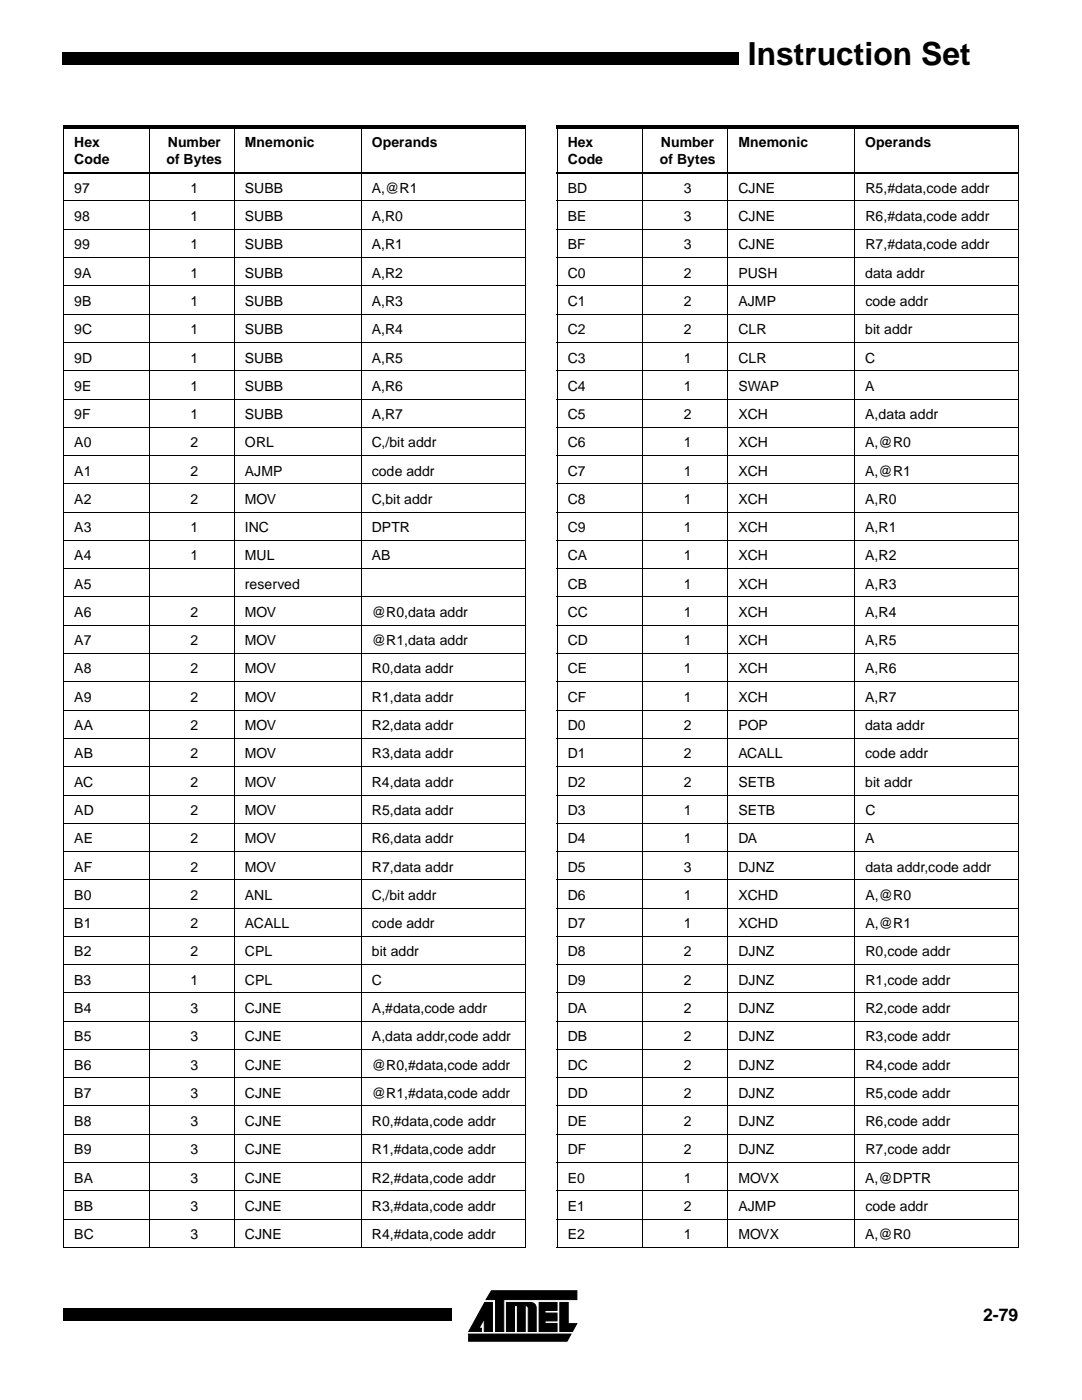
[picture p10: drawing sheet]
<svg xmlns="http://www.w3.org/2000/svg" width="216mm" height="279mm" viewBox="0 0 216 279" stroke-linecap="round" stroke-linejoin="round" font-family="sans-serif">
<path d="M12.5 10.5h1.3v2.5h-1.3zM13.8 10.5h132.3v2.5h-132.3zM146.1 10.5h1.2v2.5h-1.2zM12.7 261.1h1.2v2.4h-1.2zM13.9 261.1h75v2.4h-75zM88.9 261.1h1.2v2.4h-1.2z" fill="#000"/>
<g fill="#fff">
<path d="M92.3 256.7h23.9v11.9h-23.9z"/>
<path d="M93.2 257.5h22.2v10.3h-22.2z"/>
</g>
<path d="M96.7 259.9h1.6v5.8h-1.7v-2.5l-1 1.9h.5v.6h-2.6zM107.6 259.9h3.6v1.6h-2.5v.5h2.5v1.6h-2.5v.5h2.5v1.6h-3.6zM111.7 259.9h1.7v4.3h1.7l-.9 1.5h-2.5zM93.5 266.2h20.4l-.8 1.5h-19.6zM98.1 257.6h17v1.8h-14.6v6.3h-1.6v-6.3h-1.9zM101.1 259.9h4.7a1.08 1.08 0 0 1 1.2 1.2v4.6h-1.6v-4.6a.54 .54 0 0 0-.6-.5v5.1h-1.6v-5.1h-.5v5.1h-1.6z" fill="#000" stroke="#000" stroke-width=".2"/>
<g fill="none" stroke="#000" stroke-width=".2">
<path d="M12.7 25.7v223.2M29.7 24.9v224.1M46.8 24.9v224.1M72.1 24.9v224.1M104.8 25.7v223.2M111.2 25.7v223.2M128.2 24.9v224.1M145.2 24.9v224.1M170.5 24.9v224.1M203.3 25.7v223.2M12.6 40.1h92.3M12.6 45.8h92.3"/>
<path d="M12.6 51.4h92.3M12.6 57h92.3M111.1 40.1h92.2M111.1 45.8h92.2M111.1 51.4h92.2M111.1 57h92.2M12.6 62.7h92.3M12.6 68.3h92.3M12.6 74h92.3M12.6 79.6h92.3M111.1 62.7h92.2M111.1 68.3h92.2"/>
<path d="M111.1 74h92.2M111.1 79.6h92.2M12.6 85.3h92.3M12.6 90.9h92.3M12.6 96.6h92.3M111.1 85.3h92.2M111.1 90.9h92.2M111.1 96.6h92.2M12.6 102.2h92.3M12.6 107.9h92.3M12.6 113.5h92.3M12.6 119.1h92.3"/>
<path d="M111.1 102.2h92.2M111.1 107.9h92.2M111.1 113.5h92.2M111.1 119.1h92.2M12.6 124.8h92.3M12.6 130.4h92.3M12.6 136.1h92.3M111.1 124.8h92.2M111.1 130.4h92.2M111.1 136.1h92.2M12.6 141.7h92.3M12.6 147.4h92.3"/>
<path d="M12.6 153h92.3M12.6 158.7h92.3M111.1 141.7h92.2M111.1 147.4h92.2M111.1 153h92.2M111.1 158.7h92.2M12.6 164.3h92.3M12.6 169.9h92.3M12.6 175.6h92.3M111.1 164.3h92.2M111.1 169.9h92.2M111.1 175.6h92.2"/>
<path d="M12.6 181.2h92.3M12.6 186.9h92.3M12.6 192.5h92.3M12.6 198.2h92.3M111.1 181.2h92.2M111.1 186.9h92.2M111.1 192.5h92.2M111.1 198.2h92.2M12.6 203.8h92.3M12.6 209.5h92.3M12.6 215.1h92.3M111.1 203.8h92.2"/>
<path d="M111.1 209.5h92.2M111.1 215.1h92.2M12.6 220.7h92.3M12.6 226.4h92.3M12.6 232h92.3M12.6 237.7h92.3M111.1 220.7h92.2M111.1 226.4h92.2M111.1 232h92.2M111.1 237.7h92.2M12.6 243.3h92.3M12.6 249h92.3"/>
<path d="M111.1 243.3h92.2M111.1 249h92.2"/>
</g>
<path d="M12.6 24.9h92.3v.8h-92.3zM111.1 24.9h92.2v.8h-92.2z" fill="#000"/>
<path d="M12.6 34.5h92.3M111.1 34.5h92.2" fill="none" stroke="#000" stroke-width=".34"/>
<text font-size="6.3" x="149.2" y="13">Instruction Set</text>
<text font-size="3.5" x="196.2" y="263.7">2-79</text>
<g font-size="2.8">
<text x="14.8" y="29.3">Hex</text>
<text x="33.5" y="29.3">Number</text>
<text x="48.9" y="29.3">Mnemonic</text>
<text x="74.2" y="29.3">Operands</text>
<text x="113.3" y="29.3">Hex</text>
<text x="131.9" y="29.3">Number</text>
<text x="147.3" y="29.3">Mnemonic</text>
<text x="172.7" y="29.3">Operands</text>
<text x="14.8" y="32.8">Code</text>
<text x="33.2" y="32.8">of Bytes</text>
<text x="113.3" y="32.8">Code</text>
<text x="131.7" y="32.8">of Bytes</text>
<text x="14.8" y="38.5">97</text>
<text x="38" y="38.5">1</text>
<text x="48.9" y="38.5">SUBB</text>
<text x="74.2" y="38.5">A,@R1</text>
<text x="113.3" y="38.5">BD</text>
<text x="136.5" y="38.5">3</text>
<text x="147.3" y="38.5">CJNE</text>
<text x="172.7" y="38.5">R5,#data,code addr</text>
<text x="14.8" y="44.1">98</text>
<text x="38" y="44.1">1</text>
<text x="48.9" y="44.1">SUBB</text>
<text x="74.2" y="44.1">A,R0</text>
<text x="113.3" y="44.1">BE</text>
<text x="136.5" y="44.1">3</text>
<text x="147.3" y="44.1">CJNE</text>
<text x="172.7" y="44.1">R6,#data,code addr</text>
<text x="14.8" y="49.7">99</text>
<text x="38" y="49.7">1</text>
<text x="48.9" y="49.7">SUBB</text>
<text x="74.2" y="49.7">A,R1</text>
<text x="113.3" y="49.7">BF</text>
<text x="136.5" y="49.7">3</text>
<text x="147.3" y="49.7">CJNE</text>
<text x="172.7" y="49.7">R7,#data,code addr</text>
<text x="14.8" y="55.4">9A</text>
<text x="38" y="55.4">1</text>
<text x="48.9" y="55.4">SUBB</text>
<text x="74.2" y="55.4">A,R2</text>
<text x="113.3" y="55.4">C0</text>
<text x="136.5" y="55.4">2</text>
<text x="147.3" y="55.4">PUSH</text>
<text x="172.7" y="55.4">data addr</text>
<text x="14.8" y="61">9B</text>
<text x="38" y="61">1</text>
<text x="48.9" y="61">SUBB</text>
<text x="74.2" y="61">A,R3</text>
<text x="113.3" y="61">C1</text>
<text x="136.5" y="61">2</text>
<text x="147.3" y="61">AJMP</text>
<text x="172.7" y="61">code addr</text>
<text x="14.8" y="66.7">9C</text>
<text x="38" y="66.7">1</text>
<text x="48.9" y="66.7">SUBB</text>
<text x="74.2" y="66.7">A,R4</text>
<text x="113.3" y="66.7">C2</text>
<text x="136.5" y="66.7">2</text>
<text x="147.3" y="66.7">CLR</text>
<text x="172.7" y="66.7">bit addr</text>
<text x="14.8" y="72.3">9D</text>
<text x="14.8" y="78">9E</text>
<text x="38" y="72.3">1</text>
<text x="38" y="78">1</text>
<text x="48.9" y="72.3">SUBB</text>
<text x="48.9" y="78">SUBB</text>
<text x="74.2" y="72.3">A,R5</text>
<text x="74.2" y="78">A,R6</text>
<text x="113.3" y="72.3">C3</text>
<text x="113.3" y="78">C4</text>
<text x="136.5" y="72.3">1</text>
<text x="136.5" y="78">1</text>
<text x="147.3" y="72.3">CLR</text>
<text x="147.3" y="78">SWAP</text>
<text x="172.7" y="72.3">C</text>
<text x="172.7" y="78">A</text>
<text x="14.8" y="83.6">9F</text>
<text x="38" y="83.6">1</text>
<text x="48.9" y="83.6">SUBB</text>
<text x="74.2" y="83.6">A,R7</text>
<text x="113.3" y="83.6">C5</text>
<text x="136.5" y="83.6">2</text>
<text x="147.3" y="83.6">XCH</text>
<text x="172.7" y="83.6">A,data addr</text>
<text x="14.8" y="89.3">A0</text>
<text x="38" y="89.3">2</text>
<text x="48.9" y="89.3">ORL</text>
<text x="74.2" y="89.3">C,/bit addr</text>
<text x="113.3" y="89.3">C6</text>
<text x="136.5" y="89.3">1</text>
<text x="147.3" y="89.3">XCH</text>
<text x="172.7" y="89.3">A,@R0</text>
<text x="14.8" y="94.9">A1</text>
<text x="38" y="94.9">2</text>
<text x="48.9" y="94.9">AJMP</text>
<text x="74.2" y="94.9">code addr</text>
<text x="113.3" y="94.9">C7</text>
<text x="136.5" y="94.9">1</text>
<text x="147.3" y="94.9">XCH</text>
<text x="172.7" y="94.9">A,@R1</text>
<text x="14.8" y="100.5">A2</text>
<text x="38" y="100.5">2</text>
<text x="48.9" y="100.5">MOV</text>
<text x="74.2" y="100.5">C,bit addr</text>
<text x="113.3" y="100.5">C8</text>
<text x="136.5" y="100.5">1</text>
<text x="147.3" y="100.5">XCH</text>
<text x="172.7" y="100.5">A,R0</text>
<text x="14.8" y="106.2">A3</text>
<text x="38" y="106.2">1</text>
<text x="48.9" y="106.2">INC</text>
<text x="74.2" y="106.2">DPTR</text>
<text x="113.3" y="106.2">C9</text>
<text x="136.5" y="106.2">1</text>
<text x="147.3" y="106.2">XCH</text>
<text x="172.7" y="106.2">A,R1</text>
<text x="14.8" y="111.8">A4</text>
<text x="38" y="111.8">1</text>
<text x="48.9" y="111.8">MUL</text>
<text x="74.2" y="111.8">AB</text>
<text x="113.3" y="111.8">CA</text>
<text x="136.5" y="111.8">1</text>
<text x="147.3" y="111.8">XCH</text>
<text x="172.7" y="111.8">A,R2</text>
<text x="14.8" y="117.5">A5</text>
<text x="48.9" y="117.5">reserved</text>
<text x="113.3" y="117.5">CB</text>
<text x="136.5" y="117.5">1</text>
<text x="147.3" y="117.5">XCH</text>
<text x="172.7" y="117.5">A,R3</text>
<text x="14.8" y="123.1">A6</text>
<text x="38" y="123.1">2</text>
<text x="48.9" y="123.1">MOV</text>
<text x="74.2" y="123.1">@R0,data addr</text>
<text x="113.3" y="123.1">CC</text>
<text x="136.5" y="123.1">1</text>
<text x="147.3" y="123.1">XCH</text>
<text x="172.7" y="123.1">A,R4</text>
<text x="14.8" y="128.8">A7</text>
<text x="38" y="128.8">2</text>
<text x="48.9" y="128.8">MOV</text>
<text x="74.2" y="128.8">@R1,data addr</text>
<text x="113.3" y="128.8">CD</text>
<text x="136.5" y="128.8">1</text>
<text x="147.3" y="128.8">XCH</text>
<text x="172.7" y="128.8">A,R5</text>
<text x="14.8" y="134.4">A8</text>
<text x="38" y="134.4">2</text>
<text x="48.9" y="134.4">MOV</text>
<text x="74.2" y="134.4">R0,data addr</text>
<text x="113.3" y="134.4">CE</text>
<text x="136.5" y="134.4">1</text>
<text x="147.3" y="134.4">XCH</text>
<text x="172.7" y="134.4">A,R6</text>
<text x="14.8" y="140.1">A9</text>
<text x="38" y="140.1">2</text>
<text x="48.9" y="140.1">MOV</text>
<text x="74.2" y="140.1">R1,data addr</text>
<text x="113.3" y="140.1">CF</text>
<text x="136.5" y="140.1">1</text>
<text x="147.3" y="140.1">XCH</text>
<text x="172.7" y="140.1">A,R7</text>
<text x="14.8" y="145.7">AA</text>
<text x="38" y="145.7">2</text>
<text x="48.9" y="145.7">MOV</text>
<text x="74.2" y="145.7">R2,data addr</text>
<text x="113.3" y="145.7">D0</text>
<text x="136.5" y="145.7">2</text>
<text x="147.3" y="145.7">POP</text>
<text x="172.6" y="145.7">data addr</text>
<text x="14.8" y="151.3">AB</text>
<text x="38" y="151.3">2</text>
<text x="48.9" y="151.3">MOV</text>
<text x="74.2" y="151.3">R3,data addr</text>
<text x="113.3" y="151.3">D1</text>
<text x="136.5" y="151.3">2</text>
<text x="147.3" y="151.3">ACALL</text>
<text x="172.7" y="151.3">code addr</text>
<text x="14.8" y="157">AC</text>
<text x="38" y="157">2</text>
<text x="48.9" y="157">MOV</text>
<text x="74.2" y="157">R4,data addr</text>
<text x="113.3" y="157">D2</text>
<text x="136.5" y="157">2</text>
<text x="147.3" y="157">SETB</text>
<text x="172.7" y="157">bit addr</text>
<text x="14.8" y="162.6">AD</text>
<text x="38" y="162.6">2</text>
<text x="48.9" y="162.6">MOV</text>
<text x="74.2" y="162.6">R5,data addr</text>
<text x="113.3" y="162.6">D3</text>
<text x="136.5" y="162.6">1</text>
<text x="147.3" y="162.6">SETB</text>
<text x="172.7" y="162.6">C</text>
<text x="14.8" y="168.3">AE</text>
<text x="14.8" y="173.9">AF</text>
<text x="38" y="168.3">2</text>
<text x="38" y="173.9">2</text>
<text x="48.9" y="168.3">MOV</text>
<text x="48.9" y="173.9">MOV</text>
<text x="74.2" y="168.3">R6,data addr</text>
<text x="74.2" y="173.9">R7,data addr</text>
<text x="113.3" y="168.3">D4</text>
<text x="113.3" y="173.9">D5</text>
<text x="136.5" y="168.3">1</text>
<text x="136.5" y="173.9">3</text>
<text x="147.3" y="168.3">DA</text>
<text x="147.3" y="173.9">DJNZ</text>
<text x="172.7" y="168.3">A</text>
<text x="172.7" y="173.9">data addr,code addr</text>
<text x="14.8" y="179.6">B0</text>
<text x="38" y="179.6">2</text>
<text x="48.9" y="179.6">ANL</text>
<text x="74.2" y="179.6">C,/bit addr</text>
<text x="113.3" y="179.6">D6</text>
<text x="136.5" y="179.6">1</text>
<text x="147.3" y="179.6">XCHD</text>
<text x="172.7" y="179.6">A,@R0</text>
<text x="14.8" y="185.2">B1</text>
<text x="38" y="185.2">2</text>
<text x="48.9" y="185.2">ACALL</text>
<text x="74.2" y="185.2">code addr</text>
<text x="113.3" y="185.2">D7</text>
<text x="136.5" y="185.2">1</text>
<text x="147.3" y="185.2">XCHD</text>
<text x="172.7" y="185.2">A,@R1</text>
<text x="14.8" y="190.9">B2</text>
<text x="38" y="190.9">2</text>
<text x="48.9" y="190.9">CPL</text>
<text x="74.2" y="190.9">bit addr</text>
<text x="113.3" y="190.9">D8</text>
<text x="136.5" y="190.9">2</text>
<text x="147.3" y="190.9">DJNZ</text>
<text x="172.7" y="190.9">R0,code addr</text>
<text x="14.8" y="196.5">B3</text>
<text x="38" y="196.5">1</text>
<text x="48.9" y="196.5">CPL</text>
<text x="74.2" y="196.5">C</text>
<text x="113.3" y="196.5">D9</text>
<text x="136.5" y="196.5">2</text>
<text x="147.3" y="196.5">DJNZ</text>
<text x="172.7" y="196.5">R1,code addr</text>
<text x="14.8" y="202.1">B4</text>
<text x="38" y="202.1">3</text>
<text x="48.9" y="202.1">CJNE</text>
<text x="74.2" y="202.1">A,#data,code addr</text>
<text x="113.3" y="202.1">DA</text>
<text x="136.5" y="202.1">2</text>
<text x="147.3" y="202.1">DJNZ</text>
<text x="172.7" y="202.1">R2,code addr</text>
<text x="14.8" y="207.8">B5</text>
<text x="38" y="207.8">3</text>
<text x="48.9" y="207.8">CJNE</text>
<text x="74.2" y="207.8">A,data addr,code addr</text>
<text x="113.3" y="207.8">DB</text>
<text x="136.5" y="207.8">2</text>
<text x="147.3" y="207.8">DJNZ</text>
<text x="172.7" y="207.8">R3,code addr</text>
<text x="14.8" y="213.4">B6</text>
<text x="38" y="213.4">3</text>
<text x="48.9" y="213.4">CJNE</text>
<text x="74.2" y="213.4">@R0,#data,code addr</text>
<text x="113.3" y="213.4">DC</text>
<text x="136.5" y="213.4">2</text>
<text x="147.3" y="213.4">DJNZ</text>
<text x="172.7" y="213.4">R4,code addr</text>
<text x="14.8" y="219.1">B7</text>
<text x="38" y="219.1">3</text>
<text x="48.9" y="219.1">CJNE</text>
<text x="74.2" y="219.1">@R1,#data,code addr</text>
<text x="113.3" y="219.1">DD</text>
<text x="136.5" y="219.1">2</text>
<text x="147.3" y="219.1">DJNZ</text>
<text x="172.7" y="219.1">R5,code addr</text>
<text x="14.8" y="224.7">B8</text>
<text x="38" y="224.7">3</text>
<text x="48.9" y="224.7">CJNE</text>
<text x="74.2" y="224.7">R0,#data,code addr</text>
<text x="113.3" y="224.7">DE</text>
<text x="136.5" y="224.7">2</text>
<text x="147.3" y="224.7">DJNZ</text>
<text x="172.7" y="224.7">R6,code addr</text>
<text x="14.8" y="230.4">B9</text>
<text x="38" y="230.4">3</text>
<text x="48.9" y="230.4">CJNE</text>
<text x="74.2" y="230.4">R1,#data,code addr</text>
<text x="113.3" y="230.4">DF</text>
<text x="136.5" y="230.4">2</text>
<text x="147.3" y="230.4">DJNZ</text>
<text x="172.7" y="230.4">R7,code addr</text>
<text x="14.8" y="236">BA</text>
<text x="38" y="236">3</text>
<text x="48.9" y="236">CJNE</text>
<text x="74.2" y="236">R2,#data,code addr</text>
<text x="113.3" y="236">E0</text>
<text x="136.5" y="236">1</text>
<text x="147.3" y="236">MOVX</text>
<text x="172.6" y="236">A,@DPTR</text>
<text x="14.8" y="241.7">BB</text>
<text x="38" y="241.7">3</text>
<text x="48.9" y="241.7">CJNE</text>
<text x="74.2" y="241.7">R3,#data,code addr</text>
<text x="113.3" y="241.7">E1</text>
<text x="136.5" y="241.7">2</text>
<text x="147.3" y="241.7">AJMP</text>
<text x="172.7" y="241.7">code addr</text>
<text x="14.8" y="247.3">BC</text>
<text x="38" y="247.3">3</text>
<text x="48.9" y="247.3">CJNE</text>
<text x="74.2" y="247.3">R4,#data,code addr</text>
<text x="113.3" y="247.3">E2</text>
<text x="136.5" y="247.3">1</text>
<text x="147.3" y="247.3">MOVX</text>
<text x="172.7" y="247.3">A,@R0</text>
</g>
</svg>
